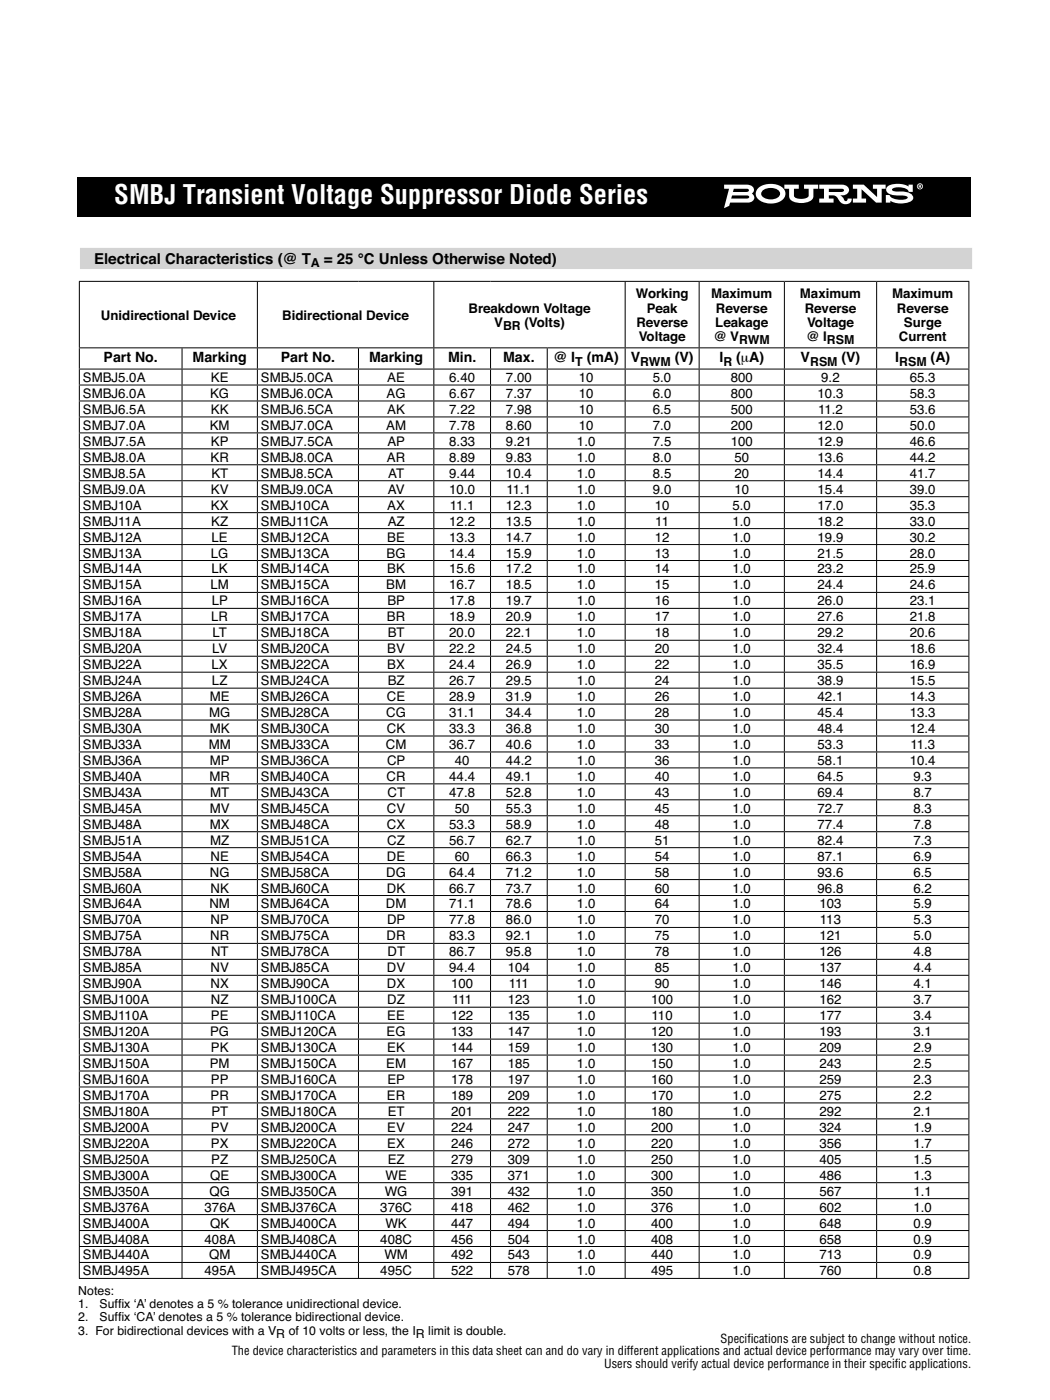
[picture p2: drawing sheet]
<svg xmlns="http://www.w3.org/2000/svg" width="210mm" height="279mm" viewBox="0 0 210 279" stroke-linecap="round" stroke-linejoin="round" font-family="sans-serif">
<path d="M15.4 35.3h178.4v7.9h-178.4z" fill="#000"/>
<path d="M16 51.6h178" fill="none" stroke="#d1d3d4" stroke-width="4.2" stroke-linecap="butt"/>
<g fill="none" stroke="#000" stroke-width=".2">
<path d="M15.7 56.1h177.8M15.8 56.2v13.1M51.4 56.2v13.1M86.6 56.2v13.1M124.8 56.2v13.1M139.5 56.2v13.1M156.5 56.2v13.1M175 56.2v13.1M193.4 56.2v13.1M15.7 76.8h177.8M15.7 73.7h177.8M15.7 69.4h177.8"/>
<path d="M15.8 76.9v3M15.8 73.7v3.1M15.8 69.5v4.1M36.3 76.9v3M36.3 73.7v3.1M36.3 69.5v4.1M51.4 76.9v3M51.4 73.7v3.1M51.4 69.5v4.1M71.5 76.9v3M71.5 73.7v3.1M71.5 69.5v4.1"/>
<path d="M86.6 76.9v3M86.6 73.7v3.1M86.6 69.5v4.1M97.9 76.9v3M97.9 73.7v3.1M97.9 69.5v4.1M109.2 76.9v3M109.2 73.7v3.1M109.2 69.5v4.1M124.8 76.9v3M124.8 73.7v3.1M124.8 69.5v4.1"/>
<path d="M139.5 76.9v3M139.5 73.7v3.1M139.5 69.5v4.1M156.5 76.9v3M156.5 73.7v3.1M156.5 69.5v4.1M175 76.9v3M175 73.7v3.1M175 69.5v4.1M193.4 76.9v3M193.4 73.7v3.1M193.4 69.5v4.1"/>
<path d="M15.7 89.6h177.7M15.7 86.4h177.7M15.7 83.2h177.7M15.7 80h177.8M15.7 99.1h177.8M15.7 95.9h177.8M15.8 92.8v3.1M15.8 89.7v3M15.8 86.5v3M15.8 83.3v3M15.8 80.1v3M15.8 99.2v3"/>
<path d="M15.8 96v3M36.3 92.8v3.1M36.3 89.7v3M36.3 86.5v3M36.3 83.3v3M36.3 80.1v3M36.3 99.2v3M36.3 96v3M51.4 92.8v3.1M51.4 89.7v3M51.4 86.5v3M51.4 83.3v3"/>
<path d="M51.4 80.1v3M51.4 99.2v3M51.4 96v3M71.5 92.8v3.1M71.5 89.7v3M71.5 86.5v3M71.5 83.3v3M71.5 80.1v3M71.5 99.2v3M71.5 96v3M86.6 92.8v3.1M86.6 89.7v3"/>
<path d="M86.6 86.5v3M86.6 83.3v3M86.6 80.1v3M86.6 99.2v3M86.6 96v3M97.9 92.8v3.1M97.9 89.7v3M97.9 86.5v3M97.9 83.3v3M97.9 80.1v3M97.9 99.2v3M97.9 96v3"/>
<path d="M109.2 92.8v3.1M109.2 89.7v3M109.2 86.5v3M109.2 83.3v3M109.2 80.1v3M109.2 99.2v3M109.2 96v3M124.8 92.8v3.1M124.8 89.7v3M124.8 86.5v3M124.8 83.3v3M124.8 80.1v3"/>
<path d="M124.8 99.2v3M124.8 96v3M139.5 92.8v3.1M139.5 89.7v3M139.5 86.5v3M139.5 83.3v3M139.5 80.1v3M139.5 99.2v3M139.5 96v3M156.5 92.8v3.1M156.5 89.7v3M156.5 86.5v3"/>
<path d="M156.5 83.3v3M156.5 80.1v3M156.5 99.2v3M156.5 96v3M174.9 89.7v3M174.9 86.5v3M175 83.3v3M175 80.1v3M175 99.2v3M175 96v3M175 92.8v3.1M193.4 89.7v3"/>
<path d="M193.4 86.5v3M193.4 83.3v3M193.4 80.1v3M193.4 99.2v3M193.4 96v3M193.4 92.8v3.1M193.5 92.8h-177.8M15.7 118.2h177.7M15.7 115h177.7M15.7 111.9h177.7M15.7 108.7h177.7M15.7 105.5h177.7"/>
<path d="M15.8 118.3v3M15.8 115.1v3M15.8 112v3M15.8 108.8v3M15.8 105.6v3M15.8 102.4v3M36.3 118.3v3M36.3 115.1v3M36.3 112v3M36.3 108.8v3M36.3 105.6v3M36.3 102.4v3"/>
<path d="M51.4 118.3v3M51.4 115.1v3M51.4 112v3M51.4 108.8v3M51.4 105.6v3M51.4 102.4v3M71.5 118.3v3M71.5 115.1v3M71.5 112v3M71.5 108.8v3M71.5 105.6v3M71.5 102.4v3"/>
<path d="M86.6 118.3v3M86.6 115.1v3M86.6 112v3M86.6 108.8v3M86.6 105.6v3M86.6 102.4v3M97.9 118.3v3M97.9 115.1v3M97.9 112v3M97.9 108.8v3M97.9 105.6v3M97.9 102.4v3"/>
<path d="M109.2 118.3v3M109.2 115.1v3M109.2 112v3M109.2 108.8v3M109.2 105.6v3M109.2 102.4v3M124.8 118.3v3M124.8 115.1v3M124.8 112v3M124.8 108.8v3M124.8 105.6v3M124.8 102.4v3"/>
<path d="M139.5 102.4v3M139.5 105.6v3M139.5 108.8v3M139.5 112v3M139.5 115.1v3M139.5 118.3v3M156.5 102.3h-140.8M156.5 102.4v3M156.5 105.6v3M156.5 108.8v3M156.5 112v3M156.5 115.1v3"/>
<path d="M156.5 118.3v3M156.5 102.3h37M174.9 118.3v3M174.9 115.1v3M174.9 112v3M174.9 108.8v3M174.9 105.6v3M175 102.4v3M193.4 118.3v3M193.4 115.1v3M193.4 112v3M193.4 108.8v3"/>
<path d="M193.4 105.6v3M193.4 102.4v3M15.7 121.4h177.7M15.7 137.3h177.7M15.7 134.1h177.7M15.7 131h177.7M15.8 124.7v3M15.8 121.5v3M15.8 137.4v3M15.8 134.2v3M15.8 131.1v3M15.8 127.9v3"/>
<path d="M36.3 124.7v3M36.3 121.5v3M36.3 137.4v3M36.3 134.2v3M36.3 131.1v3M36.3 127.9v3M51.4 124.7v3M51.4 121.5v3M51.4 137.4v3M51.4 134.2v3M51.4 131.1v3M51.4 127.9v3"/>
<path d="M71.5 124.7v3M71.5 121.5v3M71.5 137.4v3M71.5 134.2v3M71.5 131.1v3M71.5 127.9v3M86.6 124.7v3M86.6 121.5v3M86.6 137.4v3M86.6 134.2v3M86.6 131.1v3M86.6 127.9v3"/>
<path d="M97.9 121.5v3M97.9 137.4v3M97.9 134.2v3M97.9 131.1v3M97.9 127.9v3M97.9 124.7v3M109.2 121.5v3M109.2 137.4v3M109.2 134.2v3M109.2 131.1v3M109.2 127.9v3M109.2 124.7v3"/>
<path d="M124.8 121.5v3M124.8 137.4v3M124.8 134.2v3M124.8 131.1v3M124.8 127.9v3M124.8 124.7v3M139.5 121.5v3M139.5 124.7v3M139.5 127.9v3M139.5 131.1v3M139.5 134.2v3M139.5 137.4v3"/>
<path d="M156.5 124.6h-140.8M156.5 127.8h-140.8M156.5 121.5v3M156.5 124.7v3M156.5 127.9v3M156.5 131.1v3M156.5 134.2v3M156.5 137.4v3M156.5 127.8h37M156.5 124.6h37M174.9 121.5v3M174.9 137.4v3"/>
<path d="M174.9 134.2v3M174.9 131.1v3M175 127.9v3M175 124.7v3M193.4 121.5v3M193.4 137.4v3M193.4 134.2v3M193.4 131.1v3M193.4 127.9v3M193.4 124.7v3M15.7 150.1h177.8M15.7 140.5h177.7"/>
<path d="M15.7 143.7h177.7M15.7 146.9h177.7M15.7 159.6h177.8M15.7 156.4h177.8M15.7 153.3h177.8M15.8 150.2v3M15.8 140.6v3M15.8 143.8v3M15.8 147v3M15.8 159.7v3M15.8 156.5v3M15.8 153.3v3"/>
<path d="M36.3 150.2v3M36.3 140.6v3M36.3 143.8v3M36.3 147v3M36.3 159.7v3M36.3 156.5v3M36.3 153.3v3M51.4 150.2v3M51.4 140.6v3M51.4 143.8v3M51.4 147v3M51.4 159.7v3"/>
<path d="M51.4 156.5v3M51.4 153.3v3M71.5 140.6v3M71.5 143.8v3M71.5 147v3M71.5 159.7v3M71.5 156.5v3M71.5 153.3v3M71.5 150.2v3M86.6 147v3M86.6 143.8v3M86.6 140.6v3"/>
<path d="M86.6 159.7v3M86.6 156.5v3M86.6 153.3v3M86.6 150.2v3M97.9 147v3M97.9 143.8v3M97.9 140.6v3M97.9 159.7v3M97.9 156.5v3M97.9 153.3v3M97.9 150.2v3M109.2 147v3"/>
<path d="M109.2 143.8v3M109.2 140.6v3M109.2 159.7v3M109.2 156.5v3M109.2 153.3v3M109.2 150.2v3M124.8 147v3M124.8 140.6v3M124.8 143.8v3M124.8 159.7v3M124.8 156.5v3M124.8 153.3v3"/>
<path d="M124.8 150.2v3M139.5 147v3M139.5 140.6v3M139.5 143.8v3M139.5 159.7v3M139.5 156.5v3M139.5 153.3v3M139.5 150.2v3M156.5 147v3M156.5 140.6v3M156.5 143.8v3M156.5 159.7v3"/>
<path d="M156.5 156.5v3M156.5 153.3v3M156.5 150.2v3M174.9 147v3M174.9 140.6v3M174.9 143.8v3M175 159.7v3M175 156.5v3M175 153.3v3M175 150.2v3M193.4 147v3M193.4 140.6v3"/>
<path d="M193.4 143.8v3M193.4 159.7v3M193.4 156.5v3M193.4 153.3v3M193.4 150.2v3M15.7 175.5h177.7M15.7 172.4h177.7M15.7 169.2h177.7M15.7 166h177.7M15.7 162.8h177.7M15.7 178.7h177.8M15.8 175.6v3"/>
<path d="M15.8 172.4v3.1M15.8 169.3v3M15.8 166.1v3M15.8 162.9v3M15.8 178.8v3M36.3 175.6v3M36.3 172.4v3.1M36.3 169.3v3M36.3 166.1v3M36.3 162.9v3M36.3 178.8v3M51.4 175.6v3"/>
<path d="M51.4 172.4v3.1M51.4 169.3v3M51.4 166.1v3M51.4 162.9v3M51.4 178.8v3M71.5 175.6v3M71.5 172.4v3.1M71.5 169.3v3M71.5 166.1v3M71.5 162.9v3M71.5 178.8v3M86.6 175.6v3"/>
<path d="M86.6 172.4v3.1M86.6 169.3v3M86.6 166.1v3M86.6 162.9v3M86.6 178.8v3M97.9 175.6v3M97.9 172.4v3.1M97.9 169.3v3M97.9 166.1v3M97.9 162.9v3M97.9 178.8v3M109.2 175.6v3"/>
<path d="M109.2 172.4v3.1M109.2 169.3v3M109.2 166.1v3M109.2 162.9v3M109.2 178.8v3M124.8 175.6v3M124.8 172.4v3.1M124.8 169.3v3M124.8 166.1v3M124.8 162.9v3M124.8 178.8v3M139.5 175.6v3"/>
<path d="M139.5 172.4v3.1M139.5 169.3v3M139.5 166.1v3M139.5 162.9v3M139.5 178.8v3M156.5 175.6v3M156.5 172.4v3.1M156.5 169.3v3M156.5 166.1v3M156.5 162.9v3M156.5 178.8v3M174.9 175.6v3"/>
<path d="M174.9 172.4v3.1M174.9 169.3v3M174.9 166.1v3M175 162.9v3M175 178.8v3M193.4 172.4v3.1M193.4 169.3v3M193.4 166.1v3M193.4 162.9v3M193.4 178.8v3M193.4 175.6v3M15.7 197.8h177.7"/>
<path d="M15.7 194.6h177.7M15.7 191.5h177.7M15.7 188.3h177.8M15.7 185.1h177.8M15.7 181.9h177.8M15.8 197.9v3M15.8 194.7v3M15.8 191.5v3.1M15.8 188.4v3M15.8 185.2v3M15.8 182v3M36.3 197.9v3"/>
<path d="M36.3 194.7v3M36.3 191.5v3.1M36.3 188.4v3M36.3 185.2v3M36.3 182v3M51.4 197.9v3M51.4 194.7v3M51.4 191.5v3.1M51.4 188.4v3M51.4 185.2v3M51.4 182v3M71.5 197.9v3"/>
<path d="M71.5 194.7v3M71.5 191.5v3.1M71.5 188.4v3M71.5 185.2v3M71.5 182v3M86.6 197.9v3M86.6 194.7v3M86.6 191.5v3.1M86.6 188.4v3M86.6 185.2v3M86.6 182v3M97.9 197.9v3"/>
<path d="M97.9 194.7v3M97.9 191.5v3.1M97.9 188.4v3M97.9 185.2v3M97.9 182v3M109.2 197.9v3M109.2 194.7v3M109.2 191.5v3.1M109.2 188.4v3M109.2 185.2v3M109.2 182v3M124.8 197.9v3"/>
<path d="M124.8 194.7v3M124.8 191.5v3.1M124.8 188.4v3M124.8 185.2v3M124.8 182v3M139.5 197.9v3M139.5 194.7v3M139.5 191.5v3.1M139.5 188.4v3M139.5 185.2v3M139.5 182v3M156.5 197.9v3"/>
<path d="M156.5 194.7v3M156.5 191.5v3.1M156.5 188.4v3M156.5 185.2v3M156.5 182v3M174.9 197.9v3M174.9 194.7v3M175 191.5v3.1M175 188.4v3M175 185.2v3M175 182v3M193.4 197.9v3"/>
<path d="M193.4 194.7v3M193.4 191.5v3.1M193.4 188.4v3M193.4 185.2v3M193.4 182v3M15.7 204.2h177.8M15.7 201h177.7M15.7 216.9h177.8M15.7 213.7h177.8M15.7 210.6h177.8M15.7 207.4h177.8M15.8 204.3v3"/>
<path d="M15.8 201.1v3M15.8 217v3M15.8 213.8v3M15.8 210.6v3.1M15.8 207.5v3M36.3 204.3v3M36.3 201.1v3M36.3 217v3M36.3 213.8v3M36.3 210.6v3.1M36.3 207.5v3M51.4 204.3v3"/>
<path d="M51.4 201.1v3M51.4 217v3M51.4 213.8v3M51.4 210.6v3.1M51.4 207.5v3M71.5 204.3v3M71.5 201.1v3M71.5 217v3M71.5 213.8v3M71.5 210.6v3.1M71.5 207.5v3M86.6 204.3v3"/>
<path d="M86.6 201.1v3M86.6 217v3M86.6 213.8v3M86.6 210.6v3.1M86.6 207.5v3M97.9 204.3v3M97.9 201.1v3M97.9 217v3M97.9 213.8v3M97.9 210.6v3.1M97.9 207.5v3M109.2 204.3v3"/>
<path d="M109.2 201.1v3M109.2 217v3M109.2 213.8v3M109.2 210.6v3.1M109.2 207.5v3M124.8 201.1v3M124.8 217v3M124.8 213.8v3M124.8 210.6v3.1M124.8 207.5v3M124.8 204.3v3M139.5 201.1v3"/>
<path d="M139.5 217v3M139.5 213.8v3M139.5 210.6v3.1M139.5 207.5v3M139.5 204.3v3M156.5 201.1v3M156.5 217v3M156.5 213.8v3M156.5 210.6v3.1M156.5 207.5v3M156.5 204.3v3M174.9 201.1v3"/>
<path d="M175 217v3M175 213.8v3M175 210.6v3.1M175 207.5v3M175 204.3v3M193.4 201.1v3M193.4 217v3M193.4 213.8v3M193.4 210.6v3.1M193.4 207.5v3M193.4 204.3v3M15.7 232.8h177.8"/>
<path d="M15.7 229.7h177.7M15.7 226.5h177.7M15.7 223.3h177.7M15.7 220.1h177.7M15.7 239.2h177.8M15.7 236h177.8M15.8 232.9v3M15.8 229.8v3M15.8 226.6v3M15.8 223.4v3M15.8 220.2v3M15.8 239.3v3"/>
<path d="M15.8 236.1v3M36.3 232.9v3M36.3 229.8v3M36.3 226.6v3M36.3 223.4v3M36.3 220.2v3M36.3 239.3v3M36.3 236.1v3M51.4 232.9v3M51.4 229.8v3M51.4 226.6v3M51.4 223.4v3"/>
<path d="M51.4 220.2v3M51.4 239.3v3M51.4 236.1v3M71.5 232.9v3M71.5 229.8v3M71.5 226.6v3M71.5 223.4v3M71.5 220.2v3M71.5 239.3v3M71.5 236.1v3M86.6 229.8v3M86.6 226.6v3"/>
<path d="M86.6 223.4v3M86.6 220.2v3M86.6 239.3v3M86.6 236.1v3M86.6 232.9v3M97.9 229.8v3M97.9 226.6v3M97.9 223.4v3M97.9 220.2v3M97.9 239.3v3M97.9 236.1v3M97.9 232.9v3"/>
<path d="M109.2 229.8v3M109.2 226.6v3M109.2 223.4v3M109.2 220.2v3M109.2 239.3v3M109.2 236.1v3M109.2 232.9v3M124.8 229.8v3M124.8 226.6v3M124.8 223.4v3M124.8 220.2v3M124.8 239.3v3"/>
<path d="M124.8 236.1v3M124.8 232.9v3M139.5 229.8v3M139.5 226.6v3M139.5 223.4v3M139.5 220.2v3M139.5 239.3v3M139.5 236.1v3M139.5 232.9v3M156.5 229.8v3M156.5 226.6v3M156.5 223.4v3"/>
<path d="M156.5 220.2v3M156.5 239.3v3M156.5 236.1v3M156.5 232.9v3M174.9 229.8v3M174.9 226.6v3M174.9 223.4v3M175 220.2v3M175 239.3v3M175 236.1v3M175 232.9v3M193.4 229.8v3"/>
<path d="M193.4 226.6v3M193.4 223.4v3M193.4 220.2v3M193.4 239.3v3M193.4 236.1v3M193.4 232.9v3M15.7 255.1h177.7M15.7 252h177.7M15.7 248.8h177.7M15.7 245.6h177.7M15.7 242.4h177.8M15.8 252v3"/>
<path d="M15.8 248.9v3M15.8 245.7v3M15.8 242.5v3M36.3 252v3M36.3 248.9v3M36.3 245.7v3M36.3 242.5v3M51.4 252v3M51.4 248.9v3M51.4 245.7v3M51.4 242.5v3M71.5 252v3"/>
<path d="M71.5 248.9v3M71.5 245.7v3M71.5 242.5v3M86.6 252v3M86.6 248.9v3M86.6 245.7v3M86.6 242.5v3M97.9 252v3M97.9 248.9v3M97.9 245.7v3M97.9 242.5v3M109.2 252v3"/>
<path d="M109.2 248.9v3M109.2 245.7v3M109.2 242.5v3M124.8 252v3M124.8 248.9v3M124.8 245.7v3M124.8 242.5v3M139.5 252v3M139.5 248.9v3M139.5 245.7v3M139.5 242.5v3M156.5 252v3"/>
<path d="M156.5 248.9v3M156.5 245.7v3M156.5 242.5v3M174.9 252v3M174.9 248.9v3M175 245.7v3M175 242.5v3M193.4 252v3M193.4 248.9v3M193.4 245.7v3M193.4 242.5v3"/>
</g>
<g fill="#fff">
<path d="M156.5 36.8h2.9v.9h-1v1.3a1.59 1.59 0 0 0 1.9 .7 .95 .95 0 0 0 1.1-1.1v-.9h-.9v-.9h2.8v.9h-1v1.5a2.1 2.1 0 0 1-2.3 1.3 2.91 2.91 0 0 1-2.4-.9l-.1-1.9h-1z"/>
<path d="M170.2 36.8h2.2l2.6 2.5v-1.6h-.8v-.9h2.5v.9h-.7v2.7h-1.2l-2.9-2.6v1.8h.9v.8h-2.6v-.8h.9v-1.9h-.9z"/>
<path d="M177.3 37.1a4.5 4.5 0 0 1 4 .1v-.4h.9v1.5h-.8a2.21 2.21 0 0 0-2.7-.9l-.6 .3-.1 .2 .5 .3h1.1a2.68 2.68 0 0 1 2.6 1 .91 .91 0 0 1-.8 1.2 4.4 4.4 0 0 1-3.7-.3v.3h-.9v-1.5h.7a2.17 2.17 0 0 0 2.3 1l1.1-.2 .3-.3a2.62 2.62 0 0 0-2.3-.4 2.54 2.54 0 0 1-1.9-.7l-.2-.5 .2-.4z"/>
<path d="M183.5 37v.1h.2v-.1zM183.3 36.9h.5l-.1 .3 .2 .3h-.2l-.1-.2-.1 .2h-.2zM183.1 37.2a.5 .5 0 0 0 1 0 .5 .5 0 0 0-1 0zM183 37.2a.61 .61 0 0 1 1.2 0 .61 .61 0 0 1-1.2 0z"/>
<path d="M146.1 39h3l.2 .1 .2 .2-.2 .3h-.4h-3zM146.5 37.7h2.6l.3 .1v.3a2.4 2.4 0 0 1-1.7 .2h-1.4zM144.5 36.8v.9h1l-1 3.9 1-.5 .2-.7h3.1a1.24 1.24 0 0 0 1.7-1.2l-.5-.6a.93 .93 0 0 0 .4-1 .93 .93 0 0 0-.9-.7z"/>
<path d="M152.2 38a2.59 2.59 0 0 1 3.4 .3 1.1 1.1 0 0 1-1.2 1.4 2 2 0 0 1-2.5-1zM151.4 37.4a1.58 1.58 0 0 0-.5 1.6 1.58 1.58 0 0 0 1.1 1.2 3.8 3.8 0 0 0 4.5-.7 1.72 1.72 0 0 0-1.3-2.6 4.2 4.2 0 0 0-3.8 .5z"/>
<path d="M165.4 37.7h2.6l.4 .1v.3a2.41 2.41 0 0 1-1.7 .2h-1.3zM163.5 36.8v.9h.9v1.9h-.9v.8h2.9v-.8h-1v-.6a1.6 1.6 0 0 1 2 1 1.42 1.42 0 0 0 1.3 .8 1.42 1.42 0 0 0 1.3-.8v-.4h-.8l-.1 .3-.3 .2a.59 .59 0 0 1-.5-.6l-.6-.5a1.2 1.2 0 0 0 1.3-.3 1.2 1.2 0 0 0 .2-1.4l-.7-.4-.5-.1z"/>
</g>
<text font-size="5.3" fill="#fff" x="22.8" y="40.8">SMBJ Transient Voltage Suppressor Diode Series</text>
<g font-size="3">
<text x="18.8" y="52.6">Electrical Characteristics (@ T</text>
<text x="64.7" y="52.6">= 25 °C Unless Otherwise Noted)</text>
</g>
<g font-size="2.8">
<text x="20.7" y="72.2">Part No.</text>
<text x="38.4" y="72.2">Marking</text>
<text x="56" y="72.2">Part No.</text>
<text x="73.7" y="72.2">Marking</text>
<text x="89.4" y="72.2">Min.</text>
<text x="100.4" y="72.2">Max.</text>
<text x="110.5" y="72.2">@ I</text>
<text x="117.1" y="72.2">(mA)</text>
<text x="125.9" y="72.2">V</text>
<text x="134.7" y="72.2">(V)</text>
<text x="143.6" y="72.2">I</text>
<text x="146.9" y="72.2">(μA)</text>
<text x="159.8" y="72.2">V</text>
<text x="167.9" y="72.2">(V)</text>
<text x="178.7" y="72.2">I</text>
<text x="185.7" y="72.2">(A)</text>
</g>
<g font-size="2.6">
<text x="126.9" y="59.5">Working</text>
<text x="141.9" y="59.5">Maximum</text>
<text x="159.6" y="59.5">Maximum</text>
<text x="178.1" y="59.5">Maximum</text>
<text x="20.1" y="63.8">Unidirectional Device</text>
<text x="56.3" y="63.8">Bidirectional Device</text>
<text x="93.5" y="62.4">Breakdown Voltage</text>
<text x="98.6" y="65.2">V</text>
<text x="104.7" y="65.2">(Volts)</text>
<text x="127" y="65.2">Reverse</text>
<text x="129.1" y="62.4">Peak</text>
<text x="142.7" y="65.2">Leakage</text>
<text x="142.9" y="62.4">Reverse</text>
<text x="160.6" y="62.4">Reverse</text>
<text x="161.1" y="65.2">Voltage</text>
<text x="179" y="62.4">Reverse</text>
<text x="180.4" y="65.2">Surge</text>
<text x="127.5" y="68">Voltage</text>
<text x="142.4" y="68">@ V</text>
<text x="161" y="68">@ I</text>
<text x="179.4" y="68">Current</text>
<text x="16.5" y="76.2">SMBJ5.0A</text>
<text x="42.1" y="76.2">KE</text>
<text x="52.1" y="76.2">SMBJ5.0CA</text>
<text x="77.3" y="76.2">AE</text>
<text x="89.7" y="76.2">6.40</text>
<text x="101" y="76.2">7.00</text>
<text x="115.5" y="76.2">10</text>
<text x="130.3" y="76.2">5.0</text>
<text x="145.8" y="76.2">800</text>
<text x="163.9" y="76.2">9.2</text>
<text x="181.6" y="76.2">65.3</text>
<text x="16.5" y="79.4">SMBJ6.0A</text>
<text x="16.5" y="82.6">SMBJ6.5A</text>
<text x="41.9" y="79.4">KG</text>
<text x="42.1" y="82.6">KK</text>
<text x="52.1" y="82.6">SMBJ6.5CA</text>
<text x="52.1" y="79.4">SMBJ6.0CA</text>
<text x="77.2" y="79.4">AG</text>
<text x="77.3" y="82.6">AK</text>
<text x="89.7" y="82.6">7.22</text>
<text x="89.7" y="79.4">6.67</text>
<text x="101" y="82.6">7.98</text>
<text x="101" y="79.4">7.37</text>
<text x="115.5" y="82.6">10</text>
<text x="115.5" y="79.4">10</text>
<text x="130.3" y="82.6">6.5</text>
<text x="130.3" y="79.4">6.0</text>
<text x="145.8" y="82.6">500</text>
<text x="145.8" y="79.4">800</text>
<text x="163.2" y="79.4">10.3</text>
<text x="163.3" y="82.6">11.2</text>
<text x="181.6" y="79.4">58.3</text>
<text x="181.6" y="82.6">53.6</text>
<text x="16.5" y="85.8">SMBJ7.0A</text>
<text x="16.5" y="89">SMBJ7.5A</text>
<text x="41.9" y="85.8">KM</text>
<text x="42.1" y="89">KP</text>
<text x="52.1" y="85.8">SMBJ7.0CA</text>
<text x="52.1" y="89">SMBJ7.5CA</text>
<text x="77.1" y="85.8">AM</text>
<text x="77.3" y="89">AP</text>
<text x="89.7" y="85.8">7.78</text>
<text x="89.7" y="89">8.33</text>
<text x="101" y="85.8">8.60</text>
<text x="101" y="89">9.21</text>
<text x="115.2" y="89">1.0</text>
<text x="115.5" y="85.8">10</text>
<text x="130.3" y="85.8">7.0</text>
<text x="130.3" y="89">7.5</text>
<text x="145.8" y="85.8">200</text>
<text x="145.8" y="89">100</text>
<text x="163.2" y="85.8">12.0</text>
<text x="163.2" y="89">12.9</text>
<text x="181.6" y="85.8">50.0</text>
<text x="181.6" y="89">46.6</text>
<text x="16.5" y="92.2">SMBJ8.0A</text>
<text x="16.5" y="95.3">SMBJ8.5A</text>
<text x="42" y="92.2">KR</text>
<text x="42.2" y="95.3">KT</text>
<text x="52.1" y="92.2">SMBJ8.0CA</text>
<text x="52.1" y="95.3">SMBJ8.5CA</text>
<text x="77.2" y="92.2">AR</text>
<text x="77.5" y="95.3">AT</text>
<text x="89.7" y="95.3">9.44</text>
<text x="89.7" y="92.2">8.89</text>
<text x="101" y="92.2">9.83</text>
<text x="101" y="95.3">10.4</text>
<text x="115.2" y="92.2">1.0</text>
<text x="115.2" y="95.3">1.0</text>
<text x="130.3" y="92.2">8.0</text>
<text x="130.3" y="95.3">8.5</text>
<text x="146.6" y="92.2">50</text>
<text x="146.6" y="95.3">20</text>
<text x="163.2" y="92.2">13.6</text>
<text x="163.2" y="95.3">14.4</text>
<text x="181.6" y="92.2">44.2</text>
<text x="181.6" y="95.3">41.7</text>
<text x="16.5" y="98.5">SMBJ9.0A</text>
<text x="16.5" y="101.7">SMBJ10A</text>
<text x="42.1" y="98.5">KV</text>
<text x="42.1" y="101.7">KX</text>
<text x="52.1" y="98.5">SMBJ9.0CA</text>
<text x="52.1" y="101.7">SMBJ10CA</text>
<text x="77.3" y="101.7">AX</text>
<text x="77.4" y="98.5">AV</text>
<text x="89.7" y="98.5">10.0</text>
<text x="89.8" y="101.7">11.1</text>
<text x="101" y="101.7">12.3</text>
<text x="101.1" y="98.5">11.1</text>
<text x="115.2" y="98.5">1.0</text>
<text x="115.2" y="101.7">1.0</text>
<text x="130.3" y="98.5">9.0</text>
<text x="130.7" y="101.7">10</text>
<text x="146.2" y="101.7">5.0</text>
<text x="146.6" y="98.5">10</text>
<text x="163.2" y="98.5">15.4</text>
<text x="163.2" y="101.7">17.0</text>
<text x="181.6" y="98.5">39.0</text>
<text x="181.6" y="101.7">35.3</text>
<text x="16.5" y="104.9">SMBJ11A</text>
<text x="42.2" y="104.9">KZ</text>
<text x="52.1" y="104.9">SMBJ11CA</text>
<text x="77.4" y="104.9">AZ</text>
<text x="89.7" y="104.9">12.2</text>
<text x="101" y="104.9">13.5</text>
<text x="115.2" y="104.9">1.0</text>
<text x="130.8" y="104.9">11</text>
<text x="146.2" y="104.9">1.0</text>
<text x="163.2" y="104.9">18.2</text>
<text x="181.6" y="104.9">33.0</text>
<text x="16.5" y="108.1">SMBJ12A</text>
<text x="16.5" y="111.3">SMBJ13A</text>
<text x="42.1" y="111.3">LG</text>
<text x="42.2" y="108.1">LE</text>
<text x="52.1" y="108.1">SMBJ12CA</text>
<text x="52.1" y="111.3">SMBJ13CA</text>
<text x="77.2" y="111.3">BG</text>
<text x="77.3" y="108.1">BE</text>
<text x="89.7" y="108.1">13.3</text>
<text x="89.7" y="111.3">14.4</text>
<text x="101" y="108.1">14.7</text>
<text x="101" y="111.3">15.9</text>
<text x="115.2" y="108.1">1.0</text>
<text x="115.2" y="111.3">1.0</text>
<text x="130.7" y="108.1">12</text>
<text x="130.7" y="111.3">13</text>
<text x="146.2" y="108.1">1.0</text>
<text x="146.2" y="111.3">1.0</text>
<text x="163.2" y="108.1">19.9</text>
<text x="163.2" y="111.3">21.5</text>
<text x="181.6" y="108.1">30.2</text>
<text x="181.6" y="111.3">28.0</text>
<text x="16.5" y="114.4">SMBJ14A</text>
<text x="16.5" y="117.6">SMBJ15A</text>
<text x="42" y="117.6">LM</text>
<text x="42.2" y="114.4">LK</text>
<text x="52.1" y="114.4">SMBJ14CA</text>
<text x="52.1" y="117.6">SMBJ15CA</text>
<text x="77.1" y="117.6">BM</text>
<text x="77.3" y="114.4">BK</text>
<text x="89.7" y="114.4">15.6</text>
<text x="89.7" y="117.6">16.7</text>
<text x="101" y="114.4">17.2</text>
<text x="101" y="117.6">18.5</text>
<text x="115.2" y="114.4">1.0</text>
<text x="115.2" y="117.6">1.0</text>
<text x="130.7" y="114.4">14</text>
<text x="130.7" y="117.6">15</text>
<text x="146.2" y="114.4">1.0</text>
<text x="146.2" y="117.6">1.0</text>
<text x="163.2" y="114.4">23.2</text>
<text x="163.2" y="117.6">24.4</text>
<text x="181.6" y="114.4">25.9</text>
<text x="181.6" y="117.6">24.6</text>
<text x="16.5" y="120.8">SMBJ16A</text>
<text x="16.5" y="124">SMBJ17A</text>
<text x="42.2" y="124">LR</text>
<text x="42.3" y="120.8">LP</text>
<text x="52.1" y="124">SMBJ17CA</text>
<text x="52.1" y="120.8">SMBJ16CA</text>
<text x="77.2" y="124">BR</text>
<text x="77.3" y="120.8">BP</text>
<text x="89.7" y="124">18.9</text>
<text x="89.7" y="120.8">17.8</text>
<text x="101" y="124">20.9</text>
<text x="101" y="120.8">19.7</text>
<text x="115.2" y="124">1.0</text>
<text x="115.2" y="120.8">1.0</text>
<text x="130.7" y="124">17</text>
<text x="130.7" y="120.8">16</text>
<text x="146.2" y="124">1.0</text>
<text x="146.2" y="120.8">1.0</text>
<text x="163.2" y="124">27.6</text>
<text x="163.2" y="120.8">26.0</text>
<text x="181.6" y="124">21.8</text>
<text x="181.6" y="120.8">23.1</text>
<text x="16.5" y="127.2">SMBJ18A</text>
<text x="16.5" y="130.4">SMBJ20A</text>
<text x="42.3" y="130.4">LV</text>
<text x="42.4" y="127.2">LT</text>
<text x="52.1" y="127.2">SMBJ18CA</text>
<text x="52.1" y="130.4">SMBJ20CA</text>
<text x="77.3" y="130.4">BV</text>
<text x="77.4" y="127.2">BT</text>
<text x="89.7" y="127.2">20.0</text>
<text x="89.7" y="130.4">22.2</text>
<text x="101" y="127.2">22.1</text>
<text x="101" y="130.4">24.5</text>
<text x="115.2" y="127.2">1.0</text>
<text x="115.2" y="130.4">1.0</text>
<text x="130.7" y="127.2">18</text>
<text x="130.7" y="130.4">20</text>
<text x="146.2" y="127.2">1.0</text>
<text x="146.2" y="130.4">1.0</text>
<text x="163.2" y="127.2">29.2</text>
<text x="163.2" y="130.4">32.4</text>
<text x="181.6" y="127.2">20.6</text>
<text x="181.6" y="130.4">18.6</text>
<text x="16.5" y="133.5">SMBJ22A</text>
<text x="16.5" y="136.7">SMBJ24A</text>
<text x="42.2" y="133.5">LX</text>
<text x="42.3" y="136.7">LZ</text>
<text x="52.1" y="133.5">SMBJ22CA</text>
<text x="52.1" y="136.7">SMBJ24CA</text>
<text x="77.3" y="133.5">BX</text>
<text x="77.4" y="136.7">BZ</text>
<text x="89.7" y="133.5">24.4</text>
<text x="89.7" y="136.7">26.7</text>
<text x="101" y="133.5">26.9</text>
<text x="101" y="136.7">29.5</text>
<text x="115.2" y="133.5">1.0</text>
<text x="115.2" y="136.7">1.0</text>
<text x="130.7" y="133.5">22</text>
<text x="130.7" y="136.7">24</text>
<text x="146.2" y="133.5">1.0</text>
<text x="146.2" y="136.7">1.0</text>
<text x="163.2" y="133.5">35.5</text>
<text x="163.2" y="136.7">38.9</text>
<text x="181.6" y="133.5">16.9</text>
<text x="181.6" y="136.7">15.5</text>
<text x="16.5" y="139.9">SMBJ26A</text>
<text x="16.5" y="143.1">SMBJ28A</text>
<text x="41.7" y="143.1">MG</text>
<text x="41.9" y="139.9">ME</text>
<text x="52.1" y="139.9">SMBJ26CA</text>
<text x="52.1" y="143.1">SMBJ28CA</text>
<text x="77.1" y="143.1">CG</text>
<text x="77.2" y="139.9">CE</text>
<text x="89.7" y="143.1">31.1</text>
<text x="89.7" y="139.9">28.9</text>
<text x="101" y="143.1">34.4</text>
<text x="101" y="139.9">31.9</text>
<text x="115.2" y="139.9">1.0</text>
<text x="115.2" y="143.1">1.0</text>
<text x="130.7" y="139.9">26</text>
<text x="130.7" y="143.1">28</text>
<text x="146.2" y="139.9">1.0</text>
<text x="146.2" y="143.1">1.0</text>
<text x="163.2" y="139.9">42.1</text>
<text x="163.2" y="143.1">45.4</text>
<text x="181.6" y="139.9">14.3</text>
<text x="181.6" y="143.1">13.3</text>
<text x="16.5" y="146.3">SMBJ30A</text>
<text x="16.5" y="149.5">SMBJ33A</text>
<text x="41.6" y="149.5">MM</text>
<text x="41.9" y="146.3">MK</text>
<text x="52.1" y="146.3">SMBJ30CA</text>
<text x="52.1" y="149.5">SMBJ33CA</text>
<text x="77" y="149.5">CM</text>
<text x="77.2" y="146.3">CK</text>
<text x="89.7" y="146.3">33.3</text>
<text x="89.7" y="149.5">36.7</text>
<text x="101" y="146.3">36.8</text>
<text x="101" y="149.5">40.6</text>
<text x="115.2" y="146.3">1.0</text>
<text x="115.2" y="149.5">1.0</text>
<text x="130.7" y="146.3">30</text>
<text x="130.7" y="149.5">33</text>
<text x="146.2" y="146.3">1.0</text>
<text x="146.2" y="149.5">1.0</text>
<text x="163.2" y="146.3">48.4</text>
<text x="163.2" y="149.5">53.3</text>
<text x="181.6" y="146.3">12.4</text>
<text x="181.7" y="149.5">11.3</text>
<text x="16.5" y="152.7">SMBJ36A</text>
<text x="16.5" y="155.8">SMBJ40A</text>
<text x="41.8" y="155.8">MR</text>
<text x="41.9" y="152.7">MP</text>
<text x="52.1" y="152.7">SMBJ36CA</text>
<text x="52.1" y="155.8">SMBJ40CA</text>
<text x="77.2" y="155.8">CR</text>
<text x="77.2" y="152.7">CP</text>
<text x="89.7" y="155.8">44.4</text>
<text x="90.8" y="152.7">40</text>
<text x="101" y="152.7">44.2</text>
<text x="101" y="155.8">49.1</text>
<text x="115.2" y="152.7">1.0</text>
<text x="115.2" y="155.8">1.0</text>
<text x="130.7" y="152.7">36</text>
<text x="130.7" y="155.8">40</text>
<text x="146.2" y="152.7">1.0</text>
<text x="146.2" y="155.8">1.0</text>
<text x="163.2" y="152.7">58.1</text>
<text x="163.2" y="155.8">64.5</text>
<text x="181.6" y="152.7">10.4</text>
<text x="182.3" y="155.8">9.3</text>
<text x="16.5" y="159">SMBJ43A</text>
<text x="42" y="159">MT</text>
<text x="52.1" y="159">SMBJ43CA</text>
<text x="77.3" y="159">CT</text>
<text x="89.7" y="159">47.8</text>
<text x="101" y="159">52.8</text>
<text x="115.2" y="159">1.0</text>
<text x="130.7" y="159">43</text>
<text x="146.2" y="159">1.0</text>
<text x="163.2" y="159">69.4</text>
<text x="182.3" y="159">8.7</text>
<text x="16.5" y="162.2">SMBJ45A</text>
<text x="16.5" y="165.4">SMBJ48A</text>
<text x="41.9" y="162.2">MV</text>
<text x="41.9" y="165.4">MX</text>
<text x="52.1" y="162.2">SMBJ45CA</text>
<text x="52.1" y="165.4">SMBJ48CA</text>
<text x="77.2" y="162.2">CV</text>
<text x="77.2" y="165.4">CX</text>
<text x="89.7" y="165.4">53.3</text>
<text x="90.8" y="162.2">50</text>
<text x="101" y="162.2">55.3</text>
<text x="101" y="165.4">58.9</text>
<text x="115.2" y="162.2">1.0</text>
<text x="115.2" y="165.4">1.0</text>
<text x="130.7" y="162.2">45</text>
<text x="130.7" y="165.4">48</text>
<text x="146.2" y="162.2">1.0</text>
<text x="146.2" y="165.4">1.0</text>
<text x="163.2" y="162.2">72.7</text>
<text x="163.2" y="165.4">77.4</text>
<text x="182.3" y="162.2">8.3</text>
<text x="182.3" y="165.4">7.8</text>
<text x="16.5" y="168.6">SMBJ51A</text>
<text x="16.5" y="171.8">SMBJ54A</text>
<text x="41.9" y="168.6">MZ</text>
<text x="42" y="171.8">NE</text>
<text x="52.1" y="171.8">SMBJ54CA</text>
<text x="52.1" y="168.6">SMBJ51CA</text>
<text x="77.2" y="171.8">DE</text>
<text x="77.3" y="168.6">CZ</text>
<text x="89.7" y="168.6">56.7</text>
<text x="90.8" y="171.8">60</text>
<text x="101" y="171.8">66.3</text>
<text x="101" y="168.6">62.7</text>
<text x="115.2" y="171.8">1.0</text>
<text x="115.2" y="168.6">1.0</text>
<text x="130.7" y="171.8">54</text>
<text x="130.7" y="168.6">51</text>
<text x="146.2" y="171.8">1.0</text>
<text x="146.2" y="168.6">1.0</text>
<text x="163.2" y="171.8">87.1</text>
<text x="163.2" y="168.6">82.4</text>
<text x="182.3" y="171.8">6.9</text>
<text x="182.3" y="168.6">7.3</text>
<text x="16.5" y="174.9">SMBJ58A</text>
<text x="16.5" y="178.1">SMBJ60A</text>
<text x="41.9" y="174.9">NG</text>
<text x="42" y="178.1">NK</text>
<text x="52.1" y="174.9">SMBJ58CA</text>
<text x="52.1" y="178.1">SMBJ60CA</text>
<text x="77.1" y="174.9">DG</text>
<text x="77.2" y="178.1">DK</text>
<text x="89.7" y="174.9">64.4</text>
<text x="89.7" y="178.1">66.7</text>
<text x="101" y="174.9">71.2</text>
<text x="101" y="178.1">73.7</text>
<text x="115.2" y="174.9">1.0</text>
<text x="115.2" y="178.1">1.0</text>
<text x="130.7" y="174.9">58</text>
<text x="130.7" y="178.1">60</text>
<text x="146.2" y="174.9">1.0</text>
<text x="146.2" y="178.1">1.0</text>
<text x="163.2" y="174.9">93.6</text>
<text x="163.2" y="178.1">96.8</text>
<text x="182.3" y="174.9">6.5</text>
<text x="182.3" y="178.1">6.2</text>
<text x="16.5" y="181.3">SMBJ64A</text>
<text x="16.5" y="184.5">SMBJ70A</text>
<text x="41.8" y="181.3">NM</text>
<text x="42" y="184.5">NP</text>
<text x="52.1" y="181.3">SMBJ64CA</text>
<text x="52.1" y="184.5">SMBJ70CA</text>
<text x="77" y="181.3">DM</text>
<text x="77.2" y="184.5">DP</text>
<text x="89.7" y="184.5">77.8</text>
<text x="89.7" y="181.3">71.1</text>
<text x="101" y="181.3">78.6</text>
<text x="101" y="184.5">86.0</text>
<text x="115.2" y="181.3">1.0</text>
<text x="115.2" y="184.5">1.0</text>
<text x="130.7" y="181.3">64</text>
<text x="130.7" y="184.5">70</text>
<text x="146.2" y="181.3">1.0</text>
<text x="146.2" y="184.5">1.0</text>
<text x="163.5" y="181.3">103</text>
<text x="163.6" y="184.5">113</text>
<text x="182.3" y="184.5">5.3</text>
<text x="182.3" y="181.3">5.9</text>
<text x="16.5" y="187.7">SMBJ75A</text>
<text x="16.5" y="190.9">SMBJ78A</text>
<text x="41.9" y="187.7">NR</text>
<text x="42.1" y="190.9">NT</text>
<text x="52.1" y="187.7">SMBJ75CA</text>
<text x="52.1" y="190.9">SMBJ78CA</text>
<text x="77.2" y="187.7">DR</text>
<text x="77.3" y="190.9">DT</text>
<text x="89.7" y="187.7">83.3</text>
<text x="89.7" y="190.9">86.7</text>
<text x="101" y="187.7">92.1</text>
<text x="101" y="190.9">95.8</text>
<text x="115.2" y="187.7">1.0</text>
<text x="115.2" y="190.9">1.0</text>
<text x="130.7" y="187.7">75</text>
<text x="130.7" y="190.9">78</text>
<text x="146.2" y="187.7">1.0</text>
<text x="146.2" y="190.9">1.0</text>
<text x="163.5" y="187.7">121</text>
<text x="163.5" y="190.9">126</text>
<text x="182.3" y="187.7">5.0</text>
<text x="182.3" y="190.9">4.8</text>
<text x="16.5" y="194">SMBJ85A</text>
<text x="16.5" y="197.2">SMBJ90A</text>
<text x="42" y="194">NV</text>
<text x="42" y="197.2">NX</text>
<text x="52.1" y="194">SMBJ85CA</text>
<text x="52.1" y="197.2">SMBJ90CA</text>
<text x="77.2" y="194">DV</text>
<text x="77.2" y="197.2">DX</text>
<text x="89.7" y="194">94.4</text>
<text x="90" y="197.2">100</text>
<text x="101.3" y="194">104</text>
<text x="101.5" y="197.2">111</text>
<text x="115.2" y="197.2">1.0</text>
<text x="115.2" y="194">1.0</text>
<text x="130.7" y="197.2">90</text>
<text x="130.7" y="194">85</text>
<text x="146.2" y="197.2">1.0</text>
<text x="146.2" y="194">1.0</text>
<text x="163.5" y="197.2">146</text>
<text x="163.5" y="194">137</text>
<text x="182.3" y="197.2">4.1</text>
<text x="182.3" y="194">4.4</text>
<text x="16.5" y="200.4">SMBJ100A</text>
<text x="16.5" y="203.6">SMBJ110A</text>
<text x="42.1" y="203.6">PE</text>
<text x="42.1" y="200.4">NZ</text>
<text x="52.1" y="200.4">SMBJ100CA</text>
<text x="52.1" y="203.6">SMBJ110CA</text>
<text x="77.3" y="203.6">EE</text>
<text x="77.3" y="200.4">DZ</text>
<text x="90" y="203.6">122</text>
<text x="90.2" y="200.4">111</text>
<text x="101.3" y="200.4">123</text>
<text x="101.4" y="203.6">135</text>
<text x="115.2" y="200.4">1.0</text>
<text x="115.2" y="203.6">1.0</text>
<text x="129.9" y="200.4">100</text>
<text x="130" y="203.6">110</text>
<text x="146.2" y="200.4">1.0</text>
<text x="146.2" y="203.6">1.0</text>
<text x="163.5" y="200.4">162</text>
<text x="163.5" y="203.6">177</text>
<text x="182.3" y="200.4">3.7</text>
<text x="182.3" y="203.6">3.4</text>
<text x="16.5" y="206.8">SMBJ120A</text>
<text x="16.5" y="210">SMBJ130A</text>
<text x="41.9" y="206.8">PG</text>
<text x="42.1" y="210">PK</text>
<text x="52.1" y="210">SMBJ130CA</text>
<text x="52.1" y="206.8">SMBJ120CA</text>
<text x="77.2" y="206.8">EG</text>
<text x="77.3" y="210">EK</text>
<text x="90" y="210">144</text>
<text x="90" y="206.8">133</text>
<text x="101.4" y="210">159</text>
<text x="101.4" y="206.8">147</text>
<text x="115.2" y="210">1.0</text>
<text x="115.2" y="206.8">1.0</text>
<text x="129.9" y="206.8">120</text>
<text x="129.9" y="210">130</text>
<text x="146.2" y="206.8">1.0</text>
<text x="146.2" y="210">1.0</text>
<text x="163.5" y="206.8">193</text>
<text x="163.5" y="210">209</text>
<text x="182.3" y="206.8">3.1</text>
<text x="182.3" y="210">2.9</text>
<text x="16.5" y="213.1">SMBJ150A</text>
<text x="41.9" y="213.1">PM</text>
<text x="52.1" y="213.1">SMBJ150CA</text>
<text x="77.1" y="213.1">EM</text>
<text x="90" y="213.1">167</text>
<text x="101.4" y="213.1">185</text>
<text x="115.2" y="213.1">1.0</text>
<text x="129.9" y="213.1">150</text>
<text x="146.2" y="213.1">1.0</text>
<text x="163.5" y="213.1">243</text>
<text x="182.3" y="213.1">2.5</text>
<text x="16.5" y="216.3">SMBJ160A</text>
<text x="16.5" y="219.5">SMBJ170A</text>
<text x="42" y="219.5">PR</text>
<text x="42.1" y="216.3">PP</text>
<text x="52.1" y="219.5">SMBJ170CA</text>
<text x="52.1" y="216.3">SMBJ160CA</text>
<text x="77.2" y="219.5">ER</text>
<text x="77.3" y="216.3">EP</text>
<text x="90" y="219.5">189</text>
<text x="90" y="216.3">178</text>
<text x="101.4" y="219.5">209</text>
<text x="101.4" y="216.3">197</text>
<text x="115.2" y="219.5">1.0</text>
<text x="115.2" y="216.3">1.0</text>
<text x="129.9" y="219.5">170</text>
<text x="129.9" y="216.3">160</text>
<text x="146.2" y="219.5">1.0</text>
<text x="146.2" y="216.3">1.0</text>
<text x="163.5" y="219.5">275</text>
<text x="163.5" y="216.3">259</text>
<text x="182.3" y="219.5">2.2</text>
<text x="182.3" y="216.3">2.3</text>
<text x="16.5" y="222.7">SMBJ180A</text>
<text x="16.5" y="225.9">SMBJ200A</text>
<text x="42.1" y="225.9">PV</text>
<text x="42.2" y="222.7">PT</text>
<text x="52.1" y="222.7">SMBJ180CA</text>
<text x="52.1" y="225.9">SMBJ200CA</text>
<text x="77.3" y="225.9">EV</text>
<text x="77.4" y="222.7">ET</text>
<text x="90" y="222.7">201</text>
<text x="90" y="225.9">224</text>
<text x="101.3" y="222.7">222</text>
<text x="101.4" y="225.9">247</text>
<text x="115.2" y="222.7">1.0</text>
<text x="115.2" y="225.9">1.0</text>
<text x="129.9" y="222.7">180</text>
<text x="129.9" y="225.9">200</text>
<text x="146.2" y="222.7">1.0</text>
<text x="146.2" y="225.9">1.0</text>
<text x="163.5" y="222.7">292</text>
<text x="163.5" y="225.9">324</text>
<text x="182.3" y="222.7">2.1</text>
<text x="182.3" y="225.9">1.9</text>
<text x="16.5" y="229.1">SMBJ220A</text>
<text x="16.5" y="232.2">SMBJ250A</text>
<text x="42.1" y="229.1">PX</text>
<text x="42.2" y="232.2">PZ</text>
<text x="52.1" y="229.1">SMBJ220CA</text>
<text x="52.1" y="232.2">SMBJ250CA</text>
<text x="77.3" y="229.1">EX</text>
<text x="77.4" y="232.2">EZ</text>
<text x="90" y="229.1">246</text>
<text x="90" y="232.2">279</text>
<text x="101.4" y="229.1">272</text>
<text x="101.4" y="232.2">309</text>
<text x="115.2" y="229.1">1.0</text>
<text x="115.2" y="232.2">1.0</text>
<text x="129.9" y="229.1">220</text>
<text x="129.9" y="232.2">250</text>
<text x="146.2" y="229.1">1.0</text>
<text x="146.2" y="232.2">1.0</text>
<text x="163.5" y="229.1">356</text>
<text x="163.5" y="232.2">405</text>
<text x="182.3" y="229.1">1.7</text>
<text x="182.3" y="232.2">1.5</text>
<text x="16.5" y="235.4">SMBJ300A</text>
<text x="16.5" y="238.6">SMBJ350A</text>
<text x="41.8" y="238.6">QG</text>
<text x="41.9" y="235.4">QE</text>
<text x="52.1" y="238.6">SMBJ350CA</text>
<text x="52.1" y="235.4">SMBJ300CA</text>
<text x="76.8" y="238.6">WG</text>
<text x="76.9" y="235.4">WE</text>
<text x="90" y="238.6">391</text>
<text x="90" y="235.4">335</text>
<text x="101.4" y="238.6">432</text>
<text x="101.4" y="235.4">371</text>
<text x="115.2" y="238.6">1.0</text>
<text x="115.2" y="235.4">1.0</text>
<text x="129.9" y="238.6">350</text>
<text x="129.9" y="235.4">300</text>
<text x="146.2" y="238.6">1.0</text>
<text x="146.2" y="235.4">1.0</text>
<text x="163.5" y="238.6">567</text>
<text x="163.5" y="235.4">486</text>
<text x="182.3" y="238.6">1.1</text>
<text x="182.3" y="235.4">1.3</text>
<text x="16.5" y="245">SMBJ400A</text>
<text x="16.5" y="241.8">SMBJ376A</text>
<text x="40.8" y="241.8">376A</text>
<text x="41.9" y="245">QK</text>
<text x="52.1" y="241.8">SMBJ376CA</text>
<text x="52.1" y="245">SMBJ400CA</text>
<text x="75.9" y="241.8">376C</text>
<text x="76.9" y="245">WK</text>
<text x="90" y="241.8">418</text>
<text x="90" y="245">447</text>
<text x="101.3" y="241.8">462</text>
<text x="101.3" y="245">494</text>
<text x="115.2" y="241.8">1.0</text>
<text x="115.2" y="245">1.0</text>
<text x="129.9" y="241.8">376</text>
<text x="129.9" y="245">400</text>
<text x="146.2" y="241.8">1.0</text>
<text x="146.2" y="245">1.0</text>
<text x="163.5" y="241.8">602</text>
<text x="163.5" y="245">648</text>
<text x="182.3" y="241.8">1.0</text>
<text x="182.3" y="245">0.9</text>
<text x="16.5" y="251.4">SMBJ440A</text>
<text x="16.5" y="248.2">SMBJ408A</text>
<text x="40.8" y="248.2">408A</text>
<text x="41.7" y="251.4">QM</text>
<text x="52.1" y="248.2">SMBJ408CA</text>
<text x="52.1" y="251.4">SMBJ440CA</text>
<text x="75.9" y="248.2">408C</text>
<text x="76.7" y="251.4">WM</text>
<text x="90" y="248.2">456</text>
<text x="90" y="251.4">492</text>
<text x="101.3" y="248.2">504</text>
<text x="101.3" y="251.4">543</text>
<text x="115.2" y="248.2">1.0</text>
<text x="115.2" y="251.4">1.0</text>
<text x="129.9" y="248.2">408</text>
<text x="129.9" y="251.4">440</text>
<text x="146.2" y="248.2">1.0</text>
<text x="146.2" y="251.4">1.0</text>
<text x="163.5" y="251.4">713</text>
<text x="163.5" y="248.2">658</text>
<text x="182.3" y="251.4">0.9</text>
<text x="182.3" y="248.2">0.9</text>
<text x="16.5" y="254.5">SMBJ495A</text>
<text x="40.8" y="254.5">495A</text>
<text x="52.1" y="254.5">SMBJ495CA</text>
<text x="75.9" y="254.5">495C</text>
<text x="90" y="254.5">522</text>
<text x="101.3" y="254.5">578</text>
<text x="115.2" y="254.5">1.0</text>
<text x="129.9" y="254.5">495</text>
<text x="146.2" y="254.5">1.0</text>
<text x="163.5" y="254.5">760</text>
<text x="182.3" y="254.5">0.8</text>
</g>
<g font-size="2.5">
<text x="62" y="53.3">A</text>
<text x="100.4" y="65.9">BR</text>
<text x="147.5" y="68.7">RWM</text>
<text x="165" y="68.7">RSM</text>
<text x="114.8" y="73">T</text>
<text x="127.8" y="73">RWM</text>
<text x="144.4" y="73">R</text>
<text x="161.7" y="73">RSM</text>
<text x="179.5" y="73">RSM</text>
<text x="15.6" y="258.4">Notes:</text>
<text x="15.6" y="261.1">1.</text>
<text x="15.6" y="263.7">2.</text>
<text x="19.8" y="261.1">Suffx ‘A’ denotes a 5 % tolerance unidirectional device.</text>
<text x="19.8" y="263.7">Suffx ‘CA’ denotes a 5 % tolerance bidirectional device.</text>
<text x="23.6" y="261.1">i</text>
<text x="23.6" y="263.7">i</text>
<text x="15.6" y="266.3">3. For bidirectional devices with a V</text>
<text x="55.1" y="267.1">R</text>
<text x="57.6" y="266.3">of 10 volts or less, the I</text>
<text x="83" y="267.1">R</text>
<text x="85.5" y="266.3">limit is double.</text>
<text x="143.8" y="268">Specifcations are subject to change without notice.</text>
<text x="149.2" y="268">i</text>
<text x="46.3" y="270.5">The device characteristics and parameters in this data sheet can and do vary in different applications and actual device performance may vary over time.</text>
<text x="120.6" y="272.9">Users should verify actual device performance in their specifc applications.</text>
<text x="178.6" y="272.9">i</text>
</g>
</svg>
